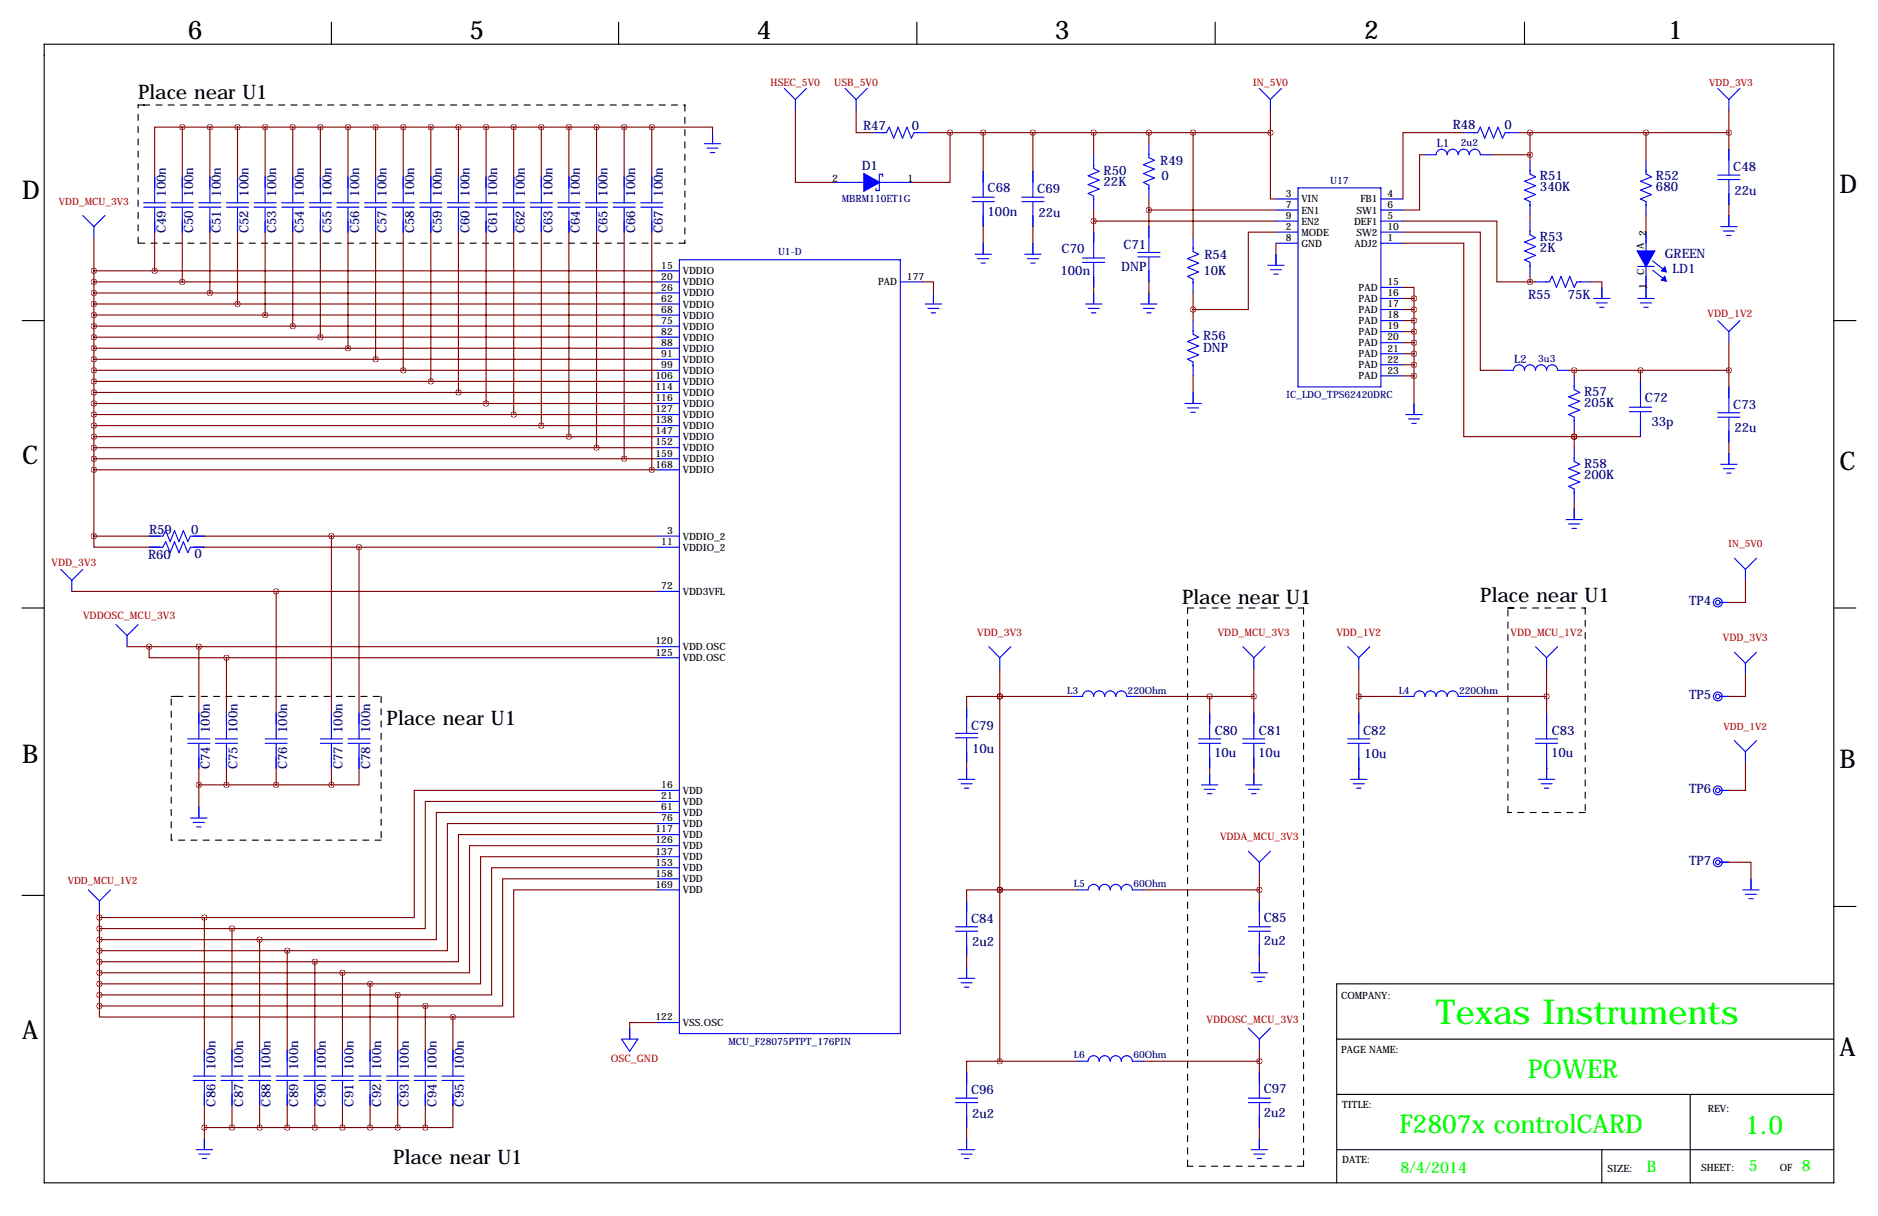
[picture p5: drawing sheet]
<svg xmlns="http://www.w3.org/2000/svg" width="432mm" height="279mm" viewBox="0 0 432 279" stroke-linecap="round" stroke-linejoin="round" font-family="sans-serif">
<g fill="none" stroke="#000" stroke-width=".25">
<path d="M10.2 10.2h411.4v261.6h-411.4zM76.2 5.1v5.1M142.2 5.1v5.1M210.8 5.1v5.1M279.4 5.1v5.1M350.5 5.1v5.1M5.1 73.7h5.1M421.6 73.7h5.1M5.1 139.7h5.1M421.6 139.7h5.1M5.1 205.7h5.1M421.6 208.3h.1"/>
<path d="M421.6 208.3h5.1M307.3 238.8h114.3M421.6 226.1h-114.3v45.7M307.3 251.5h114.3M388.6 251.5v20.3M307.3 264.2h114.3M368.3 264.2v7.6"/>
</g>
<g fill="none" stroke="#000" stroke-width=".25" stroke-dasharray="1.4 1.4">
<path d="M31.7 24.1h2.6M33 24.1h124.5M157.5 24.1v31.8M31.7 55.9v-31.8M157.5 55.9h-125.8M273 139.7h26.7M299.7 139.7v128.3M346.7 139.7h17.8M346.7 139.7h1.3M364.5 139.7v47M39.4 160h2.5M40.6 160h47"/>
<path d="M87.6 160v33M39.4 193v-33M87.6 193h-48.2M346.7 186.7v-47M364.5 186.7h-17.8M273 268v-128.3M299.7 268h-26.7"/>
</g>
<g fill="none" stroke="#00f" stroke-width=".25">
<path d="M162 33h3.7M162.6 34h2.5M163.3 35.1h1M163.8 30.5v2.4M180.3 20.3l2.6 2.6M182.9 22.9v2.5M185.4 20.3l-2.5 2.6M194.3 20.3l2.5 2.6M196.8 22.9v2.5M199.4 20.3l-2.6 2.6M200.7 30.5h3.1l.7-1.3 1 2.6 1-2.6 1 2.6 1-2.6 1 2.6 .7-1.3h3.2M226.1 39.4v5.9"/>
<path d="M237.5 39.4v5.9M251.5 35.6v3.1l1.2 .7-2.5 1 2.5 1-2.5 1 2.5 1-2.5 1 1.3 .7v3.2M264.2 33v3.2l1.2 .6-2.5 1 2.5 1.1-2.5 1 2.5 1-2.5 1 1.3 .7v3.1M289.6 20.3l2.5 2.6M292.1 22.9v2.5M294.6 20.3l-2.5 2.6M327.7 35.6h2.5a1.27 1.27 0 0 1 1.3-1.3 1.27 1.27 0 0 1 1.2 1.3 1.27 1.27 0 0 1 1.3-1.3 1.27 1.27 0 0 1 1.3 1.3 1.27 1.27 0 0 1 1.2-1.3 1.27 1.27 0 0 1 1.3 1.3 1.27 1.27 0 0 1 1.3-1.3 1.27 1.27 0 0 1 1.3 1.3h2.5M336.5 30.5h3.3l.6-1.3 1 2.6 1-2.6 1 2.6 1-2.6 1 2.6 .7-1.3h3.1M351.8 36.8v3.2l1.3 .6-2.6 1.1 2.6 1-2.6 1 2.6 1-2.6 1 1.3 .6v3.2M378.5 36.8v3.2l1.2 .6-2.5 1.1 2.5 1-2.5 1 2.5 1-2.5 1 1.3 .6v3.2M395 20.3l2.5 2.6M397.5 22.9v2.5"/>
<path d="M397.5 34.3v5.9M400 20.3l-2.5 2.6M19 49.5l2.6 2.6M21.6 52.1v2.5M24.1 49.5l-2.5 2.6M33 46.6h5.1M33 47.6h5.1M35.6 40.6v6M35.6 47.8v5.5M39.4 46.6h5M39.4 47.6h5M41.9 40.6v6"/>
<path d="M41.9 47.8v5.5M45.7 46.6h5.1M45.7 47.6h5.1M48.3 40.6v6M48.3 47.8v5.5M52.1 46.6h5M52.1 47.6h5M54.6 40.6v6M54.6 47.8v5.5M58.4 46.6h5.1M58.4 47.6h5.1M61 40.6v6"/>
<path d="M61 47.8v5.5M64.8 46.6h5M64.8 47.6h5M67.3 40.6v6M67.3 47.8v5.5M71.1 46.6h5.1M71.1 47.6h5.1M73.7 40.6v6M73.7 47.8v5.5M77.5 46.6h5M77.5 47.6h5M80 40.6v6"/>
<path d="M80 47.8v5.5M83.8 46.6h5.1M83.8 47.6h5.1M86.4 40.6v6M86.4 47.8v5.5M90.2 46.6h5M90.2 47.6h5M92.7 40.6v6M92.7 47.8v5.5M96.5 46.6h5.1M96.5 47.6h5.1M99.1 40.6v6"/>
<path d="M99.1 47.8v5.5M102.9 46.6h5M102.9 47.6h5M105.4 40.6v6M105.4 47.8v5.5M109.2 46.6h5.1M109.2 47.6h5.1M111.8 40.6v6M111.8 47.8v5.5M115.6 46.6h5M115.6 47.6h5M118.1 40.6v6"/>
<path d="M118.1 47.8v5.5M121.9 46.6h5.1M121.9 47.6h5.1M124.5 40.6v6M124.5 47.8v5.5M128.3 46.6h5M128.3 47.6h5M130.8 40.6v6M130.8 47.8v5.5M134.6 46.6h5.1M134.6 47.6h5.1M137.2 40.6v6"/>
<path d="M137.2 47.8v5.5M141 46.6h5M141 47.6h5M143.5 40.6v6M143.5 47.8v5.5M147.3 46.6h5.1M147.3 47.6h5.1M149.9 40.6v6M149.9 47.8v5.5M156.2 59.7h50.8v177.8h-50.8zM191.8 41.9h17.7M202.9 40.5v-.5h-.7v3.8h-.8v-.5"/>
<path d="M223.5 45.3h5.1M223.5 46.3h5.1M224.2 58.4h3.7M224.8 59.4h2.5M226.1 46.5v5.6M226.1 55.9v2.4M234.9 45.3h5.1M234.9 46.3h5.1M235.6 58.4h3.8M236.2 59.4h2.6M237.5 46.5v5.6M237.5 55.9v2.4"/>
<path d="M248.9 59.3h5.1M251.5 53.3v6M261.6 58h5.1M261.6 59h5.1M264.2 52.1v5.9M264.2 59.2v5.6M274.3 54.6v3.2l1.3 .6-2.6 1 2.6 1.1-2.6 1 2.6 1-2.6 1 1.3 .7v3.1M293.4 45.7h5M293.4 48.3h5M293.4 50.8h5M293.4 53.3h5M293.4 55.9h5"/>
<path d="M293.4 58.4v2.4M298.4 43.2h19.1v45.7h-19.1zM317.5 45.7h5.1M317.5 48.3h5.1M317.5 50.8h5.1M317.5 53.3h5.1M317.5 55.9h5.1M351.8 50.8v3.1l1.3 .7-2.6 1 2.6 1-2.6 1.1 2.6 1-2.6 1 1.3 .6v3.2M378.5 53.3v15.1M380 59.9l2.9 2.3M395 40.2h5M395 41.2h5"/>
<path d="M395.6 52.1h3.8M396.2 53.1h2.6M397 54.1h1M397.5 41.4v5.6M397.5 49.5v2.4M151.1 64.8h5.1M151.1 62.2h5.1M151.1 67.3h5.1M151.1 69.8h5.1M151.1 72.4h5.1M151.1 74.9h5.1M151.1 77.5h5.1"/>
<path d="M207 64.8h5.1M212.8 69.8h3.7M213.4 70.9h2.5M214.1 71.9h1M214.6 67.3v2.4M225.6 60.5h1M237 60.5h1M248.9 60.3h5.1M249.6 69.8h3.7M250.2 70.9h2.5M251 71.9h1M251.5 60.5v5.5"/>
<path d="M251.5 67.3v2.4M262.3 69.8h3.7M262.9 70.9h2.5M263.7 71.9h1M264.2 67.3v2.4M274.3 73.7v3.1l1.3 .7-2.6 1 2.6 1-2.6 1 2.6 1-2.6 1 1.3 .7v3.2M291.5 61h3.7M292.1 62h2.5M292.9 63h1M317.5 66h5.1M317.5 68.6h5.1M317.5 71.1h5.1"/>
<path d="M317.5 73.7h5.1M317.5 76.2h5.1M317.5 78.7h5.1M353.1 64.8h3.1l.7-1.3 1 2.5 1-2.5 1 2.5 1-2.5 1 2.5 .7-1.2h3.2M366.4 68.6h3.8M367 69.6h2.6M367.8 70.6h1M368.3 66v2.4M376.6 61.2h3.7M376.6 68.6h3.7M377.2 69.6h2.5M378 70.6h1"/>
<path d="M380 62.1l2.9 2.3M395 73.7l2.5 2.5M397.5 76.2v2.5M400 73.7l-2.5 2.5M151.1 85.1h5.1M151.1 80h5.1M151.1 82.5h5.1M151.1 87.6h5.1M151.1 90.2h5.1M151.1 92.7h5.1M151.1 95.2h5.1M151.1 97.8h5.1"/>
<path d="M272.4 92.7h3.8M273 93.7h2.6M273.8 94.7h1M274.3 90.2v2.4M317.5 81.3h5.1M317.5 83.8h5.1M317.5 86.4h5.1M323.2 95.2h3.8M323.8 96.3h2.6M324.6 97.3h1M325.1 92.7v2.4M345.4 85.1h2.6a1.27 1.27 0 0 1 1.2-1.3 1.27 1.27 0 0 1 1.3 1.3 1.27 1.27 0 0 1 1.3-1.3 1.27 1.27 0 0 1 1.3 1.3 1.27 1.27 0 0 1 1.2-1.3 1.27 1.27 0 0 1 1.3 1.3 1.27 1.27 0 0 1 1.3-1.3 1.27 1.27 0 0 1 1.2 1.3h2.6"/>
<path d="M361.9 86.4v3.1l1.3 .7-2.5 1 2.5 1-2.5 1 2.5 1-2.5 1 1.2 .7v3.2M374.6 93.6h5.1M374.6 94.6h5.1M377.2 87.6v6M377.2 94.7v5.6M395 94.8h5M395 95.9h5M397.5 88.9v5.9M397.5 96v5.6M151.1 100.3h5.1M151.1 102.9h5.1M151.1 105.4h5.1"/>
<path d="M151.1 107.9h5.1M360.1 119.4h3.7M361.9 102.9v3.1l1.3 .7-2.5 1 2.5 1-2.5 1 2.5 1-2.5 1.1 1.2 .6v3.2M361.9 116.8v2.4M395.6 106.7h3.8M396.2 107.7h2.6M397 108.7h1M397.5 104.1v2.4M14 130.8l2.5 2.5M16.5 133.3v2.6M19 130.8l-2.5 2.5M34.3 123.2h3.1l.7-1.3 1 2.6 1-2.6 1 2.6 1.1-2.6 1 2.6 .6-1.3h3.2"/>
<path d="M34.3 125.7h3.1l.7-1.2 1 2.5 1-2.5 1 2.5 1.1-2.5 1 2.5 .6-1.3h3.2M151.1 123.2h5.1M151.1 125.7h5.1M151.1 135.9h5.1M360.7 120.4h2.5M361.4 121.4h1.1M395.5 138.4h2M398.8 128.3l2.5 2.5M401.3 130.8v2.5M403.9 128.3l-2.6 2.5M26.7 143.5l2.5 2.5M29.2 146v2.6"/>
<path d="M31.7 143.5l-2.5 2.5M151.1 148.6h5.1M151.1 151.1h5.1M227.3 148.6l2.6 2.5M229.9 151.1v2.6M232.4 148.6l-2.5 2.5M285.8 148.6l2.5 2.5M288.3 151.1v2.6M290.8 148.6l-2.5 2.5M309.9 148.6l2.5 2.5M312.4 151.1v2.6M315 148.6l-2.6 2.5"/>
<path d="M353.1 148.6l2.5 2.5M355.6 151.1v2.6M358.1 148.6l-2.5 2.5M398.8 149.9l2.5 2.5M401.3 152.4v2.5M403.9 149.9l-2.6 2.5M43.2 169.8h5.1M43.2 170.8h5.1M45.7 163.8v6M45.7 170.9v5.6M49.5 169.8h5.1M49.5 170.8h5.1"/>
<path d="M52.1 163.8v6M52.1 170.9v5.6M61 169.8h5M61 170.8h5M63.5 163.8v6M63.5 170.9v5.6M73.7 169.8h5M73.7 170.8h5M76.2 163.8v6M76.2 170.9v5.6M80 169.8h5.1M80 170.8h5.1"/>
<path d="M82.5 163.8v6M82.5 170.9v5.6M219.7 168.5h5.1M219.7 169.5h5.1M220.4 179.1h3.7M222.2 162.6v5.9M222.2 169.7v5.6M222.2 176.5v2.4M246.4 160h2.5a1.27 1.27 0 0 1 1.3-1.3 1.27 1.27 0 0 1 1.3 1.3 1.27 1.27 0 0 1 1.2-1.3 1.27 1.27 0 0 1 1.3 1.3 1.27 1.27 0 0 1 1.3-1.3 1.27 1.27 0 0 1 1.2 1.3 1.27 1.27 0 0 1 1.3-1.3 1.27 1.27 0 0 1 1.3 1.3h2.5M275.6 169.8h5.1M275.6 170.8h5.1M278.1 163.8v6"/>
<path d="M278.1 170.9v5.6M278.1 177.8v2.4M285.8 169.8h5M285.8 170.8h5M288.3 163.8v6M288.3 170.9v5.6M288.3 177.8v2.4M309.9 169.8h5.1M309.9 170.8h5.1M310.5 179.1h3.8M312.4 163.8v6M312.4 170.9v8"/>
<path d="M322.6 160h2.5a1.27 1.27 0 0 1 1.3-1.3 1.27 1.27 0 0 1 1.3 1.3 1.27 1.27 0 0 1 1.2-1.3 1.27 1.27 0 0 1 1.3 1.3 1.27 1.27 0 0 1 1.3-1.3 1.27 1.27 0 0 1 1.2 1.3 1.27 1.27 0 0 1 1.3-1.3 1.27 1.27 0 0 1 1.3 1.3h2.5M353.1 169.8h5M353.1 170.8h5M353.7 179.1h3.8M355.6 163.8v6M355.6 170.9v8M395.5 160h2M398.8 170.2l2.5 2.5M401.3 172.7v2.6M403.9 170.2l-2.6 2.5M43.8 188h3.8M44.4 189h2.6"/>
<path d="M45.2 190h1M45.7 185.4v2.4M151.1 181.6h5.1M151.1 184.1h5.1M151.1 186.7h5.1M151.1 189.2h5.1M151.1 191.8h5.1M151.1 194.3h5.1M151.1 196.8h5.1M151.1 199.4h5.1M221 180.1h2.5M221.7 181.1h1.1"/>
<path d="M276.3 180.3h3.7M276.9 181.4h2.5M277.6 182.4h1M286.4 180.3h3.8M287 195.6l2.6 2.5M287 181.4h2.6M287.8 182.4h1M289.6 198.1v2.6M292.1 195.6l-2.5 2.5M311.1 180.1h2.6M311.9 181.1h1M354.3 180.1h2.6"/>
<path d="M355.1 181.1h1M395.5 181.6h2M395.5 198.1h2M20.3 204.5l2.6 2.5M22.9 207v2.5M25.4 204.5l-2.5 2.5M151.1 204.5h5.1M151.1 201.9h5.1M219.7 213h5.1M219.7 214h5.1M222.2 207v6M222.2 214.1v5.6"/>
<path d="M247.6 204.5h2.6a1.27 1.27 0 0 1 1.3-1.3 1.27 1.27 0 0 1 1.2 1.3 1.27 1.27 0 0 1 1.3-1.3 1.27 1.27 0 0 1 1.3 1.3 1.27 1.27 0 0 1 1.2-1.3 1.27 1.27 0 0 1 1.3 1.3 1.27 1.27 0 0 1 1.3-1.3 1.27 1.27 0 0 1 1.2 1.3h2.6M287 213h5.1M287 214h5.1M289.6 207v6M289.6 214.1v5.6M400.7 204.5h3.8M401.3 205.5h2.6M402.1 206.5h1M402.6 201.9v2.4M142.9 238.8l1.9 2.8 1.9-2.8h-3.7M144.8 236.2v2.4M151.1 234.9h5.1"/>
<path d="M220.4 224.8h3.7M221 225.8h2.5M221.7 226.8h1.1M222.2 222.2v2.4M287 236.2l2.6 2.6M287.7 223.5h3.7M288.3 224.5h2.5M289.1 225.6h1M289.6 221v2.4M289.6 238.8v2.5M292.1 236.2l-2.5 2.6M44.4 247.2h5.1"/>
<path d="M44.4 248.3h5.1M47 241.3v5.9M47 248.4v5.6M50.8 247.2h5.1M50.8 248.3h5.1M53.3 241.3v5.9M53.3 248.4v5.6M57.1 247.2h5.1M57.1 248.3h5.1M59.7 241.3v5.9M59.7 248.4v5.6M63.5 247.2h5.1"/>
<path d="M63.5 248.3h5.1M66 241.3v5.9M66 248.4v5.6M69.8 247.2h5.1M69.8 248.3h5.1M72.4 241.3v5.9M72.4 248.4v5.6M76.2 247.2h5.1M76.2 248.3h5.1M78.7 241.3v5.9M78.7 248.4v5.6M82.5 247.2h5.1"/>
<path d="M82.5 248.3h5.1M85.1 241.3v5.9M85.1 248.4v5.6M88.9 247.2h5.1M88.9 248.3h5.1M91.4 241.3v5.9M91.4 248.4v5.6M95.2 247.2h5.1M95.2 248.3h5.1M97.8 241.3v5.9M97.8 248.4v5.6M101.6 247.2h5.1"/>
<path d="M101.6 248.3h5.1M104.1 241.3v5.9M104.1 248.4v5.6M219.7 252.3h5.1M219.7 253.3h5.1M222.2 246.4v5.9M222.2 253.5v5.6M247.6 243.8h2.6a1.27 1.27 0 0 1 1.3-1.2 1.27 1.27 0 0 1 1.2 1.2 1.27 1.27 0 0 1 1.3-1.2 1.27 1.27 0 0 1 1.3 1.2 1.27 1.27 0 0 1 1.2-1.2 1.27 1.27 0 0 1 1.3 1.2 1.27 1.27 0 0 1 1.3-1.2 1.27 1.27 0 0 1 1.2 1.2h2.6M287 252.3h5.1M287 253.3h5.1M289.6 246.4v5.9M289.6 253.5v5.6"/>
<path d="M45.1 264.2h3.8M45.7 265.2h2.6M46.5 266.2h1M47 261.6v2.4M220.4 264.2h3.7M221 265.2h2.5M221.7 266.2h1.1M222.2 261.6v2.4M287.7 264.2h3.7M288.3 265.2h2.5M289.1 266.2h1M289.6 261.6v2.4"/>
<circle cx="395" cy="138.4" r="1.02"/>
<circle cx="395" cy="138.4" r=".51"/>
<circle cx="395" cy="160" r="1.02"/>
<circle cx="395" cy="160" r=".51"/>
<circle cx="395" cy="198.1" r="1.02"/>
<circle cx="395" cy="181.6" r="1.02"/>
<circle cx="395" cy="181.6" r=".51"/>
<circle cx="395" cy="198.1" r=".51"/>
</g>
<g fill="#00f" stroke="#00f" stroke-width=".25">
<path d="M382.8 61.3l.3 1.2-1.1-.3z"/>
<path d="M382.8 63.5l.3 1.1-1.1-.2z"/>
<path d="M376.4 57.7h4.1l-2 3.6z"/>
<path d="M198.6 39.9l3.7 2-3.7 2z"/>
</g>
<g fill="none" stroke="#00f" stroke-width=".23">
<path d="M163.8 30.5v2.5M226.1 55.9v2.5M237.5 55.9v2.5M293.4 58.4v2.6M397.5 49.5v2.6M214.6 67.3v2.5M251.5 67.3v2.5M264.2 67.3v2.5M368.3 66v2.6M378.5 66v2.6M274.3 90.2v2.5M325.1 92.7v2.5"/>
<path d="M361.9 116.8v2.6M397.5 104.1v2.6M222.2 176.5v2.6M278.1 177.8v2.5M288.3 177.8v2.5M312.4 176.5v2.6M355.6 176.5v2.6M45.7 185.4v2.6M402.6 201.9v2.6M144.8 236.2v2.6M222.2 222.2v2.6M289.6 221v2.5"/>
<path d="M47 261.6v2.6M222.2 261.6v2.6M289.6 261.6v2.6"/>
</g>
<g fill="none" stroke="#800000" stroke-width=".25">
<path d="M41.9 29.2h-6.3v11.4M41.9 29.2h108M41.9 29.2v11.4M48.3 29.2v11.4M54.6 29.2v11.4M61 29.2v11.4M67.3 29.2v11.4M73.7 29.2v11.4M80 29.2v11.4M86.4 29.2v11.4M92.7 29.2v11.4M99.1 29.2v11.4"/>
<path d="M105.4 29.2v11.4M111.8 29.2v11.4M118.1 29.2v11.4M124.5 29.2v11.4M130.8 29.2v11.4M137.2 29.2v11.4M143.5 29.2v11.4M149.9 29.2h13.9v1.3M149.9 29.2v11.4M182.9 25.4v16.5h8.9M196.8 25.4v5.1h3.9M213.4 30.5h78.7"/>
<path d="M218.4 30.5v11.4h-8.9M226.1 30.5v8.9M237.5 30.5v8.9M251.5 30.5v5.1M264.2 30.5v2.5M274.3 30.5v24.1M292.1 30.5v15.2h1.3M292.1 25.4v5.1M327.7 35.6h-1.3v12.7h-3.8M336.5 30.5h-13.9v15.2M342.9 35.6h8.9M349.2 30.5h48.3"/>
<path d="M351.8 30.5v6.3M378.5 30.5v6.3M397.5 25.4v8.9M21.6 54.6v68.6M35.6 53.3v8.9M41.9 53.3v11.5M48.3 53.3v14M54.6 53.3v16.5M61 53.3v19.1M67.3 53.3v21.6M73.7 53.3v24.2M80 53.3v26.7"/>
<path d="M86.4 53.3v29.2M92.7 53.3v31.8M99.1 53.3v34.3M105.4 53.3v36.9M111.8 53.3v39.4M118.1 53.3v41.9M124.5 53.3v44.5M130.8 53.3v47M137.2 53.3v49.6M143.5 53.3v52.1M149.9 53.3v54.6M226.1 52.1v3.8"/>
<path d="M237.5 52.1v3.8M251.5 48.3v5M251.5 50.8h41.9M264.2 45.7v6.4M264.2 48.3h29.2M293.4 53.3h-6.4v17.8h-12.7M293.4 55.9v2.5M322.6 50.8h21.6v14h7.6M322.6 53.3h17.8v31.8h5M322.6 55.9h13.9v44.4h25.4M351.8 49.5v1.3M378.5 49.5v3.8"/>
<path d="M397.5 47v2.5M21.6 62.2h129.5M21.6 64.8h129.5M21.6 67.3h129.5M21.6 69.8h129.5M21.6 72.4h129.5M21.6 74.9h129.5M21.6 77.5h129.5M212.1 64.8h2.5v2.5M251.5 66v1.3M264.2 64.8v2.5M274.3 67.3v6.4"/>
<path d="M322.6 66h2.5v2.6M322.6 68.6h2.5M322.6 71.1h2.5M322.6 73.7h2.5M322.6 76.2h2.5M322.6 78.7h2.5M325.1 68.6v24.1M351.8 64.8h1.3M351.8 63.5v1.3M365.8 64.8h2.5v1.2M378.5 66h.1M397.5 78.7v10.2"/>
<path d="M21.6 80h129.5M21.6 82.5h129.5M21.6 85.1h129.5M21.6 90.2h129.5M21.6 92.7h129.5M21.6 95.2h129.5M21.6 97.8h129.5M21.6 87.6h129.5M274.3 86.4v3.8M322.6 86.4h2.5M322.6 83.8h2.5M322.6 81.3h2.5"/>
<path d="M360.7 85.1h36.8M361.9 85.1v1.3M361.9 99.1v3.8M377.2 85.1v2.5M21.6 100.3h129.5M21.6 102.9h129.5M21.6 105.4h129.5M21.6 107.9h128.3M149.9 107.9h1.2M361.9 100.3h.1M361.9 100.3h15.3M361.9 115.6v1.2"/>
<path d="M397.5 101.6v2.5M16.5 135.9h134.6M21.6 123.2v2.5h12.7M21.6 123.2h12.7M47 123.2h104.1M47 125.7h104.1M63.5 135.9v27.9M76.2 123.2v40.6M82.5 125.7v38.1M401.3 133.3v5.1h-3.8M29.2 148.6h121.9M34.3 148.6v2.5h17.8"/>
<path d="M45.7 148.6v15.2M52.1 151.1v12.7M52.1 151.1h99M229.9 153.7v90.1M288.3 153.7v10.1M312.4 153.7v10.1M355.6 153.7v10.1M401.3 154.9v5.1h-3.8M45.7 176.5v8.9M52.1 176.5v3.8M63.5 176.5v3.8M76.2 176.5v3.8"/>
<path d="M82.5 176.5v3.8h-6.3M222.2 175.3v1.2M229.9 160h.1M229.9 160h-7.7v2.6M229.9 160h16.5M261.6 160h26.7M278.1 160v3.8M278.1 176.5v1.3M288.3 176.5v1.3M312.4 176.5h.1M312.4 160h10.2M337.8 160h17.8"/>
<path d="M355.6 176.5h.1M401.3 175.3v6.3h-3.8M45.7 180.3h30.5M151.1 184.1h-53.3v29.3h-44.5M151.1 186.7h-50.8v29.2h-40.6M151.1 189.2h-48.2v29.2h-36.9M151.1 191.8h-45.7v29.2h-33M151.1 194.3h-43.2v29.2h-29.2M151.1 196.8h-40.6v29.3h-25.4M151.1 181.6h-55.9v29.2h-48.2M151.1 199.4h-38.1v29.2h-21.6M397.5 198.1h5.1v3.8"/>
<path d="M22.9 209.5v21.6M22.9 218.4h43.1M22.9 213.4h30.4M22.9 215.9h36.8M22.9 210.8h24.1M47 210.8v30.5M53.3 213.4v27.9M59.7 215.9v25.4M66 218.4v22.9M151.1 201.9h-35.5v29.2h-17.8M151.1 204.5h-33v29.2h-14M222.2 219.7v2.5"/>
<path d="M229.9 204.5h-7.7v2.5M229.9 204.5h.1M229.9 204.5h17.7M262.9 204.5h26.7M289.6 200.7v6.3M289.6 219.7v1.3M22.9 231.1v2.6h81.2M22.9 223.5h55.8M22.9 221h49.5M22.9 226.1h62.2M22.9 228.6h68.5M22.9 231.1h74.9"/>
<path d="M72.4 221v20.3M78.7 223.5v17.8M85.1 226.1v15.2M91.4 228.6v12.7M97.8 231.1v10.2M104.1 233.7v7.6M151.1 234.9h-6.3v1.3M47 254v7.6M47 259.1h50.8M53.3 254v5.1M59.7 254v5.1M66 254v5.1"/>
<path d="M72.4 254v5.1M78.7 254v5.1M85.1 254v5.1M91.4 254v5.1M97.8 254v5.1M104.1 254v5.1h-6.3M222.2 259.1v2.5M229.9 243.8h-7.7v2.6M229.9 243.8h17.7M262.9 243.8h26.7M289.6 241.3v5.1M289.6 259.1v2.5"/>
</g>
<path d="M60.9 72.4a.05 .05 0 0 0 .1 0 .05 .05 0 0 0-.1 0zM67.3 74.9a.05 .05 0 0 0 .1 0 .05 .05 0 0 0-.1 0zM73.6 77.5a.05 .05 0 0 0 .1 0 .05 .05 0 0 0-.1 0zM80 80a.05 .05 0 0 0 .1 0 .05 .05 0 0 0-.1 0zM86.3 82.6a.05 .05 0 0 0 .1 0 .05 .05 0 0 0-.1 0zM105.4 90.2a.05 .05 0 0 0 .1 0 .05 .05 0 0 0-.1 0zM111.7 92.7a.05 .05 0 0 0 .1 0 .05 .05 0 0 0-.1 0zM118.1 95.3a.05 .05 0 0 0 .1 0 .05 .05 0 0 0-.1 0zM130.8 29.2a.05 .05 0 0 0 .1 0 .05 .05 0 0 0-.1 0zM41.9 29.2a.05 .05 0 0 0 .1 0 .05 .05 0 0 0-.1 0zM48.2 29.2a.05 .05 0 0 0 .1 0 .05 .05 0 0 0-.1 0zM54.6 29.2a.05 .05 0 0 0 .1 0 .05 .05 0 0 0-.1 0zM60.9 29.2a.05 .05 0 0 0 .1 0 .05 .05 0 0 0-.1 0zM67.3 29.2a.05 .05 0 0 0 .1 0 .05 .05 0 0 0-.1 0zM73.6 29.2a.05 .05 0 0 0 .1 0 .05 .05 0 0 0-.1 0zM80 29.2a.05 .05 0 0 0 .1 0 .05 .05 0 0 0-.1 0zM86.3 29.2a.05 .05 0 0 0 .1 0 .05 .05 0 0 0-.1 0zM92.7 29.2a.05 .05 0 0 0 .1 0 .05 .05 0 0 0-.1 0zM99 29.2a.05 .05 0 0 0 .1 0 .05 .05 0 0 0-.1 0zM124.4 29.2a.05 .05 0 0 0 .1 0 .05 .05 0 0 0-.1 0zM118.1 29.2a.05 .05 0 0 0 .1 0 .05 .05 0 0 0-.1 0zM111.7 29.2a.05 .05 0 0 0 .1 0 .05 .05 0 0 0-.1 0zM105.4 29.2a.05 .05 0 0 0 .1 0 .05 .05 0 0 0-.1 0zM35.5 62.2a.05 .05 0 0 0 .1 0 .05 .05 0 0 0-.1 0zM21.5 62.2a.05 .05 0 0 0 .1 0 .05 .05 0 0 0-.1 0zM130.8 100.3a.05 .05 0 0 0 .1 0 .05 .05 0 0 0-.1 0zM124.4 97.8a.05 .05 0 0 0 .1 0 .05 .05 0 0 0-.1 0zM21.5 97.8a.05 .05 0 0 0 .1 0 .05 .05 0 0 0-.1 0zM41.9 64.8a.05 .05 0 0 0 .1 0 .05 .05 0 0 0-.1 0zM21.5 64.8a.05 .05 0 0 0 .1 0 .05 .05 0 0 0-.1 0zM48.2 67.3a.05 .05 0 0 0 .1 0 .05 .05 0 0 0-.1 0zM21.5 67.3a.05 .05 0 0 0 .1 0 .05 .05 0 0 0-.1 0zM99 87.6a.05 .05 0 0 0 .1 0 .05 .05 0 0 0-.1 0zM21.5 87.6a.05 .05 0 0 0 .1 0 .05 .05 0 0 0-.1 0zM54.6 69.9a.05 .05 0 0 0 .1 0 .05 .05 0 0 0-.1 0zM21.5 69.9a.05 .05 0 0 0 .1 0 .05 .05 0 0 0-.1 0zM21.5 72.4a.05 .05 0 0 0 .1 0 .05 .05 0 0 0-.1 0zM21.5 74.9a.05 .05 0 0 0 .1 0 .05 .05 0 0 0-.1 0zM21.5 77.5a.05 .05 0 0 0 .1 0 .05 .05 0 0 0-.1 0zM21.5 80a.05 .05 0 0 0 .1 0 .05 .05 0 0 0-.1 0zM21.5 82.6a.05 .05 0 0 0 .1 0 .05 .05 0 0 0-.1 0zM92.7 85.1a.05 .05 0 0 0 .1 0 .05 .05 0 0 0-.1 0zM21.5 85.1a.05 .05 0 0 0 .1 0 .05 .05 0 0 0-.1 0zM21.5 90.2a.05 .05 0 0 0 .1 0 .05 .05 0 0 0-.1 0zM21.5 92.7a.05 .05 0 0 0 .1 0 .05 .05 0 0 0-.1 0zM21.5 95.3a.05 .05 0 0 0 .1 0 .05 .05 0 0 0-.1 0zM22.8 210.8a.05 .05 0 0 0 .1 0 .05 .05 0 0 0-.1 0zM22.8 213.4a.05 .05 0 0 0 .1 0 .05 .05 0 0 0-.1 0zM22.8 215.9a.05 .05 0 0 0 .1 0 .05 .05 0 0 0-.1 0zM22.8 218.4a.05 .05 0 0 0 .1 0 .05 .05 0 0 0-.1 0zM22.8 221a.05 .05 0 0 0 .1 0 .05 .05 0 0 0-.1 0zM22.8 223.5a.05 .05 0 0 0 .1 0 .05 .05 0 0 0-.1 0zM46.9 259.1a.05 .05 0 0 0 .1 0 .05 .05 0 0 0-.1 0zM72.3 259.1a.05 .05 0 0 0 .1 0 .05 .05 0 0 0-.1 0zM78.7 259.1a.05 .05 0 0 0 .1 0 .05 .05 0 0 0-.1 0zM53.3 259.1a.05 .05 0 0 0 .1 0 .05 .05 0 0 0-.1 0zM59.6 259.1a.05 .05 0 0 0 .1 0 .05 .05 0 0 0-.1 0zM66 259.1a.05 .05 0 0 0 .1 0 .05 .05 0 0 0-.1 0zM45.7 180.3a.05 .05 0 0 0 .1 0 .05 .05 0 0 0-.1 0zM52 180.3a.05 .05 0 0 0 .1 0 .05 .05 0 0 0-.1 0zM378.4 30.5a.05 .05 0 0 0 .1 0 .05 .05 0 0 0-.1 0zM237.4 30.5a.05 .05 0 0 0 .1 0 .05 .05 0 0 0-.1 0zM351.7 35.6a.05 .05 0 0 0 .1 0 .05 .05 0 0 0-.1 0zM251.4 50.8a.05 .05 0 0 0 .1 0 .05 .05 0 0 0-.1 0zM251.4 30.5a.05 .05 0 0 0 .1 0 .05 .05 0 0 0-.1 0zM361.9 100.3a.05 .05 0 0 0 .1 0 .05 .05 0 0 0-.1 0zM361.9 85.1a.05 .05 0 0 0 .1 0 .05 .05 0 0 0-.1 0zM361.9 100.3a.05 .05 0 0 0 .1 0 .05 .05 0 0 0-.1 0zM397.5 30.5a.05 .05 0 0 0 .1 0 .05 .05 0 0 0-.1 0zM397.5 85.1a.05 .05 0 0 0 .1 0 .05 .05 0 0 0-.1 0zM229.8 160a.05 .05 0 0 0 .1 0 .05 .05 0 0 0-.1 0zM229.8 204.5a.05 .05 0 0 0 .1 0 .05 .05 0 0 0-.1 0zM312.4 160a.05 .05 0 0 0 .1 0 .05 .05 0 0 0-.1 0zM289.5 204.5a.05 .05 0 0 0 .1 0 .05 .05 0 0 0-.1 0zM229.8 160a.05 .05 0 0 0 .1 0 .05 .05 0 0 0-.1 0zM229.8 204.5a.05 .05 0 0 0 .1 0 .05 .05 0 0 0-.1 0zM229.8 243.8a.05 .05 0 0 0 .1 0 .05 .05 0 0 0-.1 0zM289.5 243.8a.05 .05 0 0 0 .1 0 .05 .05 0 0 0-.1 0zM21.5 100.3a.05 .05 0 0 0 .1 0 .05 .05 0 0 0-.1 0zM21.5 123.2a.05 .05 0 0 0 .1 0 .05 .05 0 0 0-.1 0zM34.2 148.6a.05 .05 0 0 0 .1 0 .05 .05 0 0 0-.1 0zM45.7 148.6a.05 .05 0 0 0 .1 0 .05 .05 0 0 0-.1 0zM52 151.1a.05 .05 0 0 0 .1 0 .05 .05 0 0 0-.1 0zM82.5 125.7a.05 .05 0 0 0 .1 0 .05 .05 0 0 0-.1 0zM59.6 215.9a.05 .05 0 0 0 .1 0 .05 .05 0 0 0-.1 0zM72.3 221a.05 .05 0 0 0 .1 0 .05 .05 0 0 0-.1 0zM85 226.1a.05 .05 0 0 0 .1 0 .05 .05 0 0 0-.1 0zM53.3 213.4a.05 .05 0 0 0 .1 0 .05 .05 0 0 0-.1 0zM66 218.4a.05 .05 0 0 0 .1 0 .05 .05 0 0 0-.1 0zM78.7 223.5a.05 .05 0 0 0 .1 0 .05 .05 0 0 0-.1 0zM226 30.5a.05 .05 0 0 0 .1 0 .05 .05 0 0 0-.1 0zM218.4 30.5a.05 .05 0 0 0 .1 0 .05 .05 0 0 0-.1 0zM264.1 30.5a.05 .05 0 0 0 .1 0 .05 .05 0 0 0-.1 0zM264.1 48.3a.05 .05 0 0 0 .1 0 .05 .05 0 0 0-.1 0zM377.1 85.1a.05 .05 0 0 0 .1 0 .05 .05 0 0 0-.1 0zM274.3 30.5a.05 .05 0 0 0 .1 0 .05 .05 0 0 0-.1 0zM274.3 71.1a.05 .05 0 0 0 .1 0 .05 .05 0 0 0-.1 0zM288.2 160a.05 .05 0 0 0 .1 0 .05 .05 0 0 0-.1 0zM278.1 160a.05 .05 0 0 0 .1 0 .05 .05 0 0 0-.1 0zM351.7 30.5a.05 .05 0 0 0 .1 0 .05 .05 0 0 0-.1 0zM325.1 86.4a.05 .05 0 0 0 .1 0 .05 .05 0 0 0-.1 0zM325.1 68.6a.05 .05 0 0 0 .1 0 .05 .05 0 0 0-.1 0zM325.1 71.1a.05 .05 0 0 0 .1 0 .05 .05 0 0 0-.1 0zM325.1 73.7a.05 .05 0 0 0 .1 0 .05 .05 0 0 0-.1 0zM325.1 76.2a.05 .05 0 0 0 .1 0 .05 .05 0 0 0-.1 0zM325.1 78.7a.05 .05 0 0 0 .1 0 .05 .05 0 0 0-.1 0zM325.1 83.8a.05 .05 0 0 0 .1 0 .05 .05 0 0 0-.1 0zM325.1 81.3a.05 .05 0 0 0 .1 0 .05 .05 0 0 0-.1 0zM351.7 64.8a.05 .05 0 0 0 .1 0 .05 .05 0 0 0-.1 0zM85 259.1a.05 .05 0 0 0 .1 0 .05 .05 0 0 0-.1 0zM91.4 259.1a.05 .05 0 0 0 .1 0 .05 .05 0 0 0-.1 0zM97.7 259.1a.05 .05 0 0 0 .1 0 .05 .05 0 0 0-.1 0zM46.9 210.8a.05 .05 0 0 0 .1 0 .05 .05 0 0 0-.1 0zM22.8 226.1a.05 .05 0 0 0 .1 0 .05 .05 0 0 0-.1 0zM22.8 228.6a.05 .05 0 0 0 .1 0 .05 .05 0 0 0-.1 0zM22.8 231.1a.05 .05 0 0 0 .1 0 .05 .05 0 0 0-.1 0zM104.1 233.7a.05 .05 0 0 0 .1 0 .05 .05 0 0 0-.1 0zM97.7 231.1a.05 .05 0 0 0 .1 0 .05 .05 0 0 0-.1 0zM91.4 228.6a.05 .05 0 0 0 .1 0 .05 .05 0 0 0-.1 0zM21.5 102.9a.05 .05 0 0 0 .1 0 .05 .05 0 0 0-.1 0zM21.5 105.4a.05 .05 0 0 0 .1 0 .05 .05 0 0 0-.1 0zM21.5 108a.05 .05 0 0 0 .1 0 .05 .05 0 0 0-.1 0zM137.1 102.9a.05 .05 0 0 0 .1 0 .05 .05 0 0 0-.1 0zM137.1 29.2a.05 .05 0 0 0 .1 0 .05 .05 0 0 0-.1 0zM149.8 108a.05 .05 0 0 0 .1 0 .05 .05 0 0 0-.1 0zM149.8 29.2a.05 .05 0 0 0 .1 0 .05 .05 0 0 0-.1 0zM143.5 29.2a.05 .05 0 0 0 .1 0 .05 .05 0 0 0-.1 0zM143.5 105.4a.05 .05 0 0 0 .1 0 .05 .05 0 0 0-.1 0z" fill="#800000" stroke="#800000" stroke-width="1.3"/>
<text font-size="7.9" fill="#0f0" x="330.2" y="235.2">Texas Instruments</text>
<g font-size="5.9">
<text x="43.2" y="8.9">6</text>
<text x="107.9" y="8.9">5</text>
<text x="174" y="8.9">4</text>
<text x="242.6" y="8.9">3</text>
<text x="313.7" y="8.9">2</text>
<text x="383.5" y="8.9">1</text>
<text x="5.1" y="45.7">D</text>
<text x="422.9" y="44.4">D</text>
<text x="5.1" y="106.7">C</text>
<text x="422.9" y="107.9">C</text>
<text x="5.1" y="175.3">B</text>
<text x="422.9" y="176.5">B</text>
<text x="5.1" y="238.8">A</text>
<text x="422.9" y="242.6">A</text>
</g>
<g font-size="5.9" fill="#0f0">
<text x="351.3" y="247.7">POWER</text>
<text x="321.7" y="260.4">F2807x controlCARD</text>
<text x="401.2" y="260.6">1.0</text>
</g>
<g font-size="4.6">
<text x="31.7" y="22.9">Place near U1</text>
<text x="271.8" y="138.7">Place near U1</text>
<text x="340.4" y="138.4">Place near U1</text>
<text x="88.9" y="166.6">Place near U1</text>
<text x="90.4" y="267.5">Place near U1</text>
</g>
<g font-size="3.6" fill="#0f0">
<text x="322" y="269.5">8/4/2014</text>
<text x="378.6" y="269.2">B</text>
<text x="402.1" y="269">5</text>
<text x="414.3" y="269">8</text>
</g>
<g font-size="3" fill="#000080">
<text x="198.4" y="29.8">R47</text>
<text x="209.6" y="29.8">0</text>
<text x="334" y="29.7">R48</text>
<text x="345.9" y="29.7">0</text>
<text x="198.1" y="39.1">D1</text>
<text x="253.7" y="40.1">R50</text>
<text x="266.8" y="37.9">R49</text>
<text x="267" y="41.4">0</text>
<text x="354.1" y="41.4">R51</text>
<text x="380.7" y="41.4">R52</text>
<text x="398.5" y="39.4">C48</text>
<text x="38.1" y="45.2" transform="rotate(-90 38.1 45.2)">100n</text>
<text x="44.4" y="45.2" transform="rotate(-90 44.4 45.2)">100n</text>
<text x="50.8" y="45.2" transform="rotate(-90 50.8 45.2)">100n</text>
<text x="57.1" y="45.2" transform="rotate(-90 57.1 45.2)">100n</text>
<text x="63.5" y="45.2" transform="rotate(-90 63.5 45.2)">100n</text>
<text x="69.8" y="45.2" transform="rotate(-90 69.8 45.2)">100n</text>
<text x="76.2" y="45.2" transform="rotate(-90 76.2 45.2)">100n</text>
<text x="82.5" y="45.2" transform="rotate(-90 82.5 45.2)">100n</text>
<text x="88.9" y="45.2" transform="rotate(-90 88.9 45.2)">100n</text>
<text x="95.2" y="45.2" transform="rotate(-90 95.2 45.2)">100n</text>
<text x="101.6" y="45.2" transform="rotate(-90 101.6 45.2)">100n</text>
<text x="107.9" y="45.2" transform="rotate(-90 107.9 45.2)">100n</text>
<text x="114.3" y="45.2" transform="rotate(-90 114.3 45.2)">100n</text>
<text x="120.6" y="45.2" transform="rotate(-90 120.6 45.2)">100n</text>
<text x="127" y="45.2" transform="rotate(-90 127 45.2)">100n</text>
<text x="133.3" y="45.2" transform="rotate(-90 133.3 45.2)">100n</text>
<text x="139.7" y="45.2" transform="rotate(-90 139.7 45.2)">100n</text>
<text x="146" y="45.2" transform="rotate(-90 146 45.2)">100n</text>
<text x="152.4" y="45.2" transform="rotate(-90 152.4 45.2)">100n</text>
<text x="227.1" y="44.2">C68</text>
<text x="238.5" y="44.4">C69</text>
<text x="253.7" y="42.7">22K</text>
<text x="354.1" y="43.9">340K</text>
<text x="380.7" y="43.9">680</text>
<text x="398.8" y="44.7">22u</text>
<text x="38.1" y="53.6" transform="rotate(-90 38.1 53.6)">C49</text>
<text x="44.4" y="53.6" transform="rotate(-90 44.4 53.6)">C50</text>
<text x="50.8" y="53.6" transform="rotate(-90 50.8 53.6)">C51</text>
<text x="57.1" y="53.6" transform="rotate(-90 57.1 53.6)">C52</text>
<text x="63.5" y="53.6" transform="rotate(-90 63.5 53.6)">C53</text>
<text x="69.8" y="53.6" transform="rotate(-90 69.8 53.6)">C54</text>
<text x="76.2" y="53.6" transform="rotate(-90 76.2 53.6)">C55</text>
<text x="82.5" y="53.6" transform="rotate(-90 82.5 53.6)">C56</text>
<text x="88.9" y="53.6" transform="rotate(-90 88.9 53.6)">C57</text>
<text x="95.2" y="53.6" transform="rotate(-90 95.2 53.6)">C58</text>
<text x="101.6" y="53.6" transform="rotate(-90 101.6 53.6)">C59</text>
<text x="107.9" y="53.6" transform="rotate(-90 107.9 53.6)">C60</text>
<text x="114.3" y="53.6" transform="rotate(-90 114.3 53.6)">C61</text>
<text x="120.6" y="53.6" transform="rotate(-90 120.6 53.6)">C62</text>
<text x="127" y="53.6" transform="rotate(-90 127 53.6)">C63</text>
<text x="133.3" y="53.6" transform="rotate(-90 133.3 53.6)">C64</text>
<text x="139.7" y="53.6" transform="rotate(-90 139.7 53.6)">C65</text>
<text x="146" y="53.6" transform="rotate(-90 146 53.6)">C66</text>
<text x="152.4" y="53.6" transform="rotate(-90 152.4 53.6)">C67</text>
<text x="227.1" y="49.5">100n</text>
<text x="238.8" y="49.8">22u</text>
<text x="244.1" y="58.2">C70</text>
<text x="258.3" y="57.2">C71</text>
<text x="276.9" y="59.5">R54</text>
<text x="354.1" y="55.4">R53</text>
<text x="354.1" y="57.9">2K</text>
<text x="382.8" y="59.2">GREEN</text>
<text x="243.8" y="63.2">100n</text>
<text x="257.8" y="62.2">DNP</text>
<text x="276.7" y="63.3">10K</text>
<text x="384.6" y="62.8">LD1</text>
<text x="351.4" y="68.6">R55</text>
<text x="360.5" y="68.6">75K</text>
<text x="276.6" y="78.2">R56</text>
<text x="276.6" y="80.8">DNP</text>
<text x="364.2" y="90.9">R57</text>
<text x="364.2" y="93.5">205K</text>
<text x="378.2" y="92.5">C72</text>
<text x="398.5" y="94">C73</text>
<text x="379.7" y="97.8">33p</text>
<text x="398.8" y="99.3">22u</text>
<text x="364.2" y="107.4">R58</text>
<text x="364.2" y="110">200K</text>
<text x="34.3" y="122.7">R59</text>
<text x="43.9" y="122.7">0</text>
<text x="34" y="128.5">R60</text>
<text x="44.7" y="128.3">0</text>
<text x="388.4" y="139">TP4</text>
<text x="388.4" y="160.6">TP5</text>
<text x="223.3" y="167.6">C79</text>
<text x="48.3" y="168.4" transform="rotate(-90 48.3 168.4)">100n</text>
<text x="54.6" y="168.4" transform="rotate(-90 54.6 168.4)">100n</text>
<text x="66" y="168.4" transform="rotate(-90 66 168.4)">100n</text>
<text x="78.7" y="168.4" transform="rotate(-90 78.7 168.4)">100n</text>
<text x="85.1" y="168.4" transform="rotate(-90 85.1 168.4)">100n</text>
<text x="223.5" y="173">10u</text>
<text x="279.1" y="174">10u</text>
<text x="279.3" y="168.9">C80</text>
<text x="289.3" y="174">10u</text>
<text x="289.5" y="168.9">C81</text>
<text x="313.4" y="168.9">C82</text>
<text x="356.6" y="174">10u</text>
<text x="356.8" y="168.9">C83</text>
<text x="48.3" y="176.8" transform="rotate(-90 48.3 176.8)">C74</text>
<text x="54.6" y="176.8" transform="rotate(-90 54.6 176.8)">C75</text>
<text x="66" y="176.8" transform="rotate(-90 66 176.8)">C76</text>
<text x="78.7" y="176.8" transform="rotate(-90 78.7 176.8)">C77</text>
<text x="85.1" y="176.8" transform="rotate(-90 85.1 176.8)">C78</text>
<text x="313.7" y="174.2">10u</text>
<text x="388.4" y="182.2">TP6</text>
<text x="388.4" y="198.7">TP7</text>
<text x="223.3" y="212.1">C84</text>
<text x="290.6" y="211.8">C85</text>
<text x="223.5" y="217.4">2u2</text>
<text x="290.6" y="217.2">2u2</text>
<text x="49.5" y="245.9" transform="rotate(-90 49.5 245.9)">100n</text>
<text x="55.9" y="245.9" transform="rotate(-90 55.9 245.9)">100n</text>
<text x="62.2" y="245.9" transform="rotate(-90 62.2 245.9)">100n</text>
<text x="68.6" y="245.9" transform="rotate(-90 68.6 245.9)">100n</text>
<text x="74.9" y="245.9" transform="rotate(-90 74.9 245.9)">100n</text>
<text x="81.3" y="245.9" transform="rotate(-90 81.3 245.9)">100n</text>
<text x="87.6" y="245.9" transform="rotate(-90 87.6 245.9)">100n</text>
<text x="94" y="245.9" transform="rotate(-90 94 245.9)">100n</text>
<text x="100.3" y="245.9" transform="rotate(-90 100.3 245.9)">100n</text>
<text x="106.7" y="245.9" transform="rotate(-90 106.7 245.9)">100n</text>
<text x="223.3" y="251.5">C96</text>
<text x="290.6" y="251.2">C97</text>
<text x="49.5" y="254.3" transform="rotate(-90 49.5 254.3)">C86</text>
<text x="55.9" y="254.3" transform="rotate(-90 55.9 254.3)">C87</text>
<text x="62.2" y="254.3" transform="rotate(-90 62.2 254.3)">C88</text>
<text x="68.6" y="254.3" transform="rotate(-90 68.6 254.3)">C89</text>
<text x="74.9" y="254.3" transform="rotate(-90 74.9 254.3)">C90</text>
<text x="81.3" y="254.3" transform="rotate(-90 81.3 254.3)">C91</text>
<text x="87.6" y="254.3" transform="rotate(-90 87.6 254.3)">C92</text>
<text x="94" y="254.3" transform="rotate(-90 94 254.3)">C93</text>
<text x="100.3" y="254.3" transform="rotate(-90 100.3 254.3)">C94</text>
<text x="106.7" y="254.3" transform="rotate(-90 106.7 254.3)">C95</text>
<text x="223.5" y="256.8">2u2</text>
<text x="290.6" y="256.5">2u2</text>
</g>
<g font-size="2.6" fill="#000080">
<text x="330.4" y="33.8">L1</text>
<text x="348.2" y="83.4">L2</text>
</g>
<g font-size="2.4" fill="#f00">
<text x="177.2" y="19.8">HSEC_5V0</text>
<text x="191.8" y="19.8">USB_5V0</text>
<text x="288" y="19.8">IN_5V0</text>
<text x="392.6" y="72.9">VDD_1V2</text>
<text x="11.9" y="130">VDD_3V3</text>
<text x="19.1" y="142.2">VDDOSC_MCU_3V3</text>
<text x="224.7" y="146">VDD_3V3</text>
<text x="280" y="146">VDD_MCU_3V3</text>
<text x="307.3" y="146">VDD_1V2</text>
<text x="347.3" y="146">VDD_MCU_1V2</text>
<text x="396.2" y="147.3">VDD_3V3</text>
<text x="280.5" y="193">VDDA_MCU_3V3</text>
<text x="277.4" y="234.9">VDDOSC_MCU_3V3</text>
<text x="140.5" y="244.1">OSC_GND</text>
</g>
<g font-size="2.4">
<text x="191.3" y="41.9">2</text>
<text x="208.7" y="41.9">1</text>
</g>
<g font-size="2.3" fill="#f00">
<text x="393" y="19.8">VDD_3V3</text>
<text x="13.6" y="47">VDD_MCU_3V3</text>
<text x="397.4" y="125.7">IN_5V0</text>
<text x="396.3" y="167.6">VDD_1V2</text>
<text x="15.6" y="203.2">VDD_MCU_1V2</text>
</g>
<g font-size="2.3" fill="#000080">
<text x="335.9" y="33.6">2u2</text>
<text x="193.5" y="46.3">MBRM110ET1G</text>
<text x="305.8" y="42.2">U17</text>
<text x="178.9" y="58.7">U1-D</text>
<text x="353.7" y="83.1">3u3</text>
<text x="295.7" y="91.5">IC_LDO_TPS62420DRC</text>
<text x="245.4" y="159.3">L3</text>
<text x="259.3" y="159.3">220Ohm</text>
<text x="321.6" y="159.3">L4</text>
<text x="335.5" y="159.3">220Ohm</text>
<text x="246.9" y="203.8">L5</text>
<text x="260.6" y="203.8">60Ohm</text>
<text x="167.5" y="240.1">MCU_F28075PTPT_176PIN</text>
<text x="246.9" y="243.2">L6</text>
<text x="260.6" y="243.2">60Ohm</text>
</g>
<g font-size="2.3">
<text x="295.6" y="45.2">3</text>
<text x="295.6" y="47.8">7</text>
<text x="299.2" y="46.5">VIN</text>
<text x="312.8" y="46.5">FB1</text>
<text x="319" y="45.2">4</text>
<text x="319" y="47.8">6</text>
<text x="295.6" y="50.3">9</text>
<text x="295.6" y="52.8">2</text>
<text x="299.2" y="49.1">EN1</text>
<text x="299.2" y="51.6">EN2</text>
<text x="311.3" y="51.6">DEF1</text>
<text x="311.9" y="49.1">SW1</text>
<text x="319" y="50.3">5</text>
<text x="319" y="52.8">10</text>
<text x="295.6" y="55.4">8</text>
<text x="299.2" y="54.1">MODE</text>
<text x="299.2" y="56.7">GND</text>
<text x="311.5" y="56.7">ADJ2</text>
<text x="311.9" y="54.1">SW2</text>
<text x="319" y="55.4">1</text>
<text x="377.9" y="57.2" transform="rotate(-90 377.9 57.2)">A 2</text>
<text x="152.1" y="61.7">15</text>
<text x="152.1" y="64.3">20</text>
<text x="157" y="63">VDDIO</text>
<text x="157" y="65.6">VDDIO</text>
<text x="201.9" y="65.6">PAD</text>
<text x="208.5" y="64.3">177</text>
<text x="319" y="65.5">15</text>
<text x="378" y="63.1" transform="rotate(-90 378 63.1)">C</text>
<text x="152.1" y="66.8">26</text>
<text x="152.1" y="69.3">62</text>
<text x="152.1" y="71.9">68</text>
<text x="157" y="68.1">VDDIO</text>
<text x="157" y="70.7">VDDIO</text>
<text x="312.4" y="66.8">PAD</text>
<text x="312.4" y="69.4">PAD</text>
<text x="312.4" y="71.9">PAD</text>
<text x="319" y="68.1">16</text>
<text x="319" y="70.6">17</text>
<text x="378.5" y="66.4" transform="rotate(-90 378.5 66.4)">1</text>
<text x="152.1" y="74.4">75</text>
<text x="152.1" y="77">82</text>
<text x="157" y="73.2">VDDIO</text>
<text x="157" y="75.7">VDDIO</text>
<text x="312.4" y="74.5">PAD</text>
<text x="312.4" y="77">PAD</text>
<text x="319" y="73.2">18</text>
<text x="319" y="75.7">19</text>
<text x="152.1" y="79.5">88</text>
<text x="152.1" y="82">91</text>
<text x="157" y="78.3">VDDIO</text>
<text x="157" y="80.8">VDDIO</text>
<text x="157" y="83.4">VDDIO</text>
<text x="312.4" y="79.5">PAD</text>
<text x="312.4" y="82.1">PAD</text>
<text x="319" y="78.2">20</text>
<text x="319" y="80.8">21</text>
<text x="319" y="83.3">22</text>
<text x="150.7" y="87.1">106</text>
<text x="150.7" y="89.7">114</text>
<text x="152.1" y="84.6">99</text>
<text x="157" y="85.9">VDDIO</text>
<text x="157" y="88.4">VDDIO</text>
<text x="312.4" y="84.6">PAD</text>
<text x="312.4" y="87.2">PAD</text>
<text x="319" y="85.9">23</text>
<text x="150.7" y="92.2">116</text>
<text x="150.7" y="94.7">127</text>
<text x="157" y="91">VDDIO</text>
<text x="157" y="93.5">VDDIO</text>
<text x="150.7" y="97.3">138</text>
<text x="150.7" y="99.8">147</text>
<text x="157" y="96.1">VDDIO</text>
<text x="157" y="98.6">VDDIO</text>
<text x="157" y="101.1">VDDIO</text>
<text x="150.7" y="102.4">152</text>
<text x="150.7" y="104.9">159</text>
<text x="150.7" y="107.4">168</text>
<text x="157" y="103.7">VDDIO</text>
<text x="157" y="106.2">VDDIO</text>
<text x="157" y="108.8">VDDIO</text>
<text x="152.1" y="125.2">11</text>
<text x="153.4" y="122.7">3</text>
<text x="157" y="124">VDDIO_2</text>
<text x="157" y="126.5">VDDIO_2</text>
<text x="152.1" y="135.4">72</text>
<text x="157" y="136.7">VDD3VFL</text>
<text x="150.7" y="148.1">120</text>
<text x="157" y="149.4">VDD.OSC</text>
<text x="150.7" y="150.6">125</text>
<text x="157" y="151.9">VDD.OSC</text>
<text x="152.1" y="181.1">16</text>
<text x="152.1" y="183.6">21</text>
<text x="157" y="182.4">VDD</text>
<text x="157" y="185">VDD</text>
<text x="150.7" y="191.3">117</text>
<text x="152.1" y="186.2">61</text>
<text x="152.1" y="188.7">76</text>
<text x="157" y="187.5">VDD</text>
<text x="157" y="190">VDD</text>
<text x="150.7" y="193.8">126</text>
<text x="150.7" y="196.3">137</text>
<text x="157" y="192.6">VDD</text>
<text x="157" y="195.1">VDD</text>
<text x="157" y="197.7">VDD</text>
<text x="150.7" y="198.9">153</text>
<text x="150.7" y="201.4">158</text>
<text x="150.7" y="204">169</text>
<text x="157" y="200.2">VDD</text>
<text x="157" y="202.7">VDD</text>
<text x="157" y="205.3">VDD</text>
<text x="308.4" y="229.6">COMPANY:</text>
<text x="150.7" y="234.4">122</text>
<text x="157" y="235.8">VSS.OSC</text>
<text x="308.4" y="242.1">PAGE NAME:</text>
<text x="308.6" y="254.5">TITLE:</text>
<text x="392.7" y="255.5">REV:</text>
<text x="308.6" y="267.2">DATE:</text>
<text x="369.6" y="269.2">SIZE:</text>
<text x="391.2" y="269">SHEET:</text>
<text x="409.2" y="269">OF</text>
</g>
</svg>
